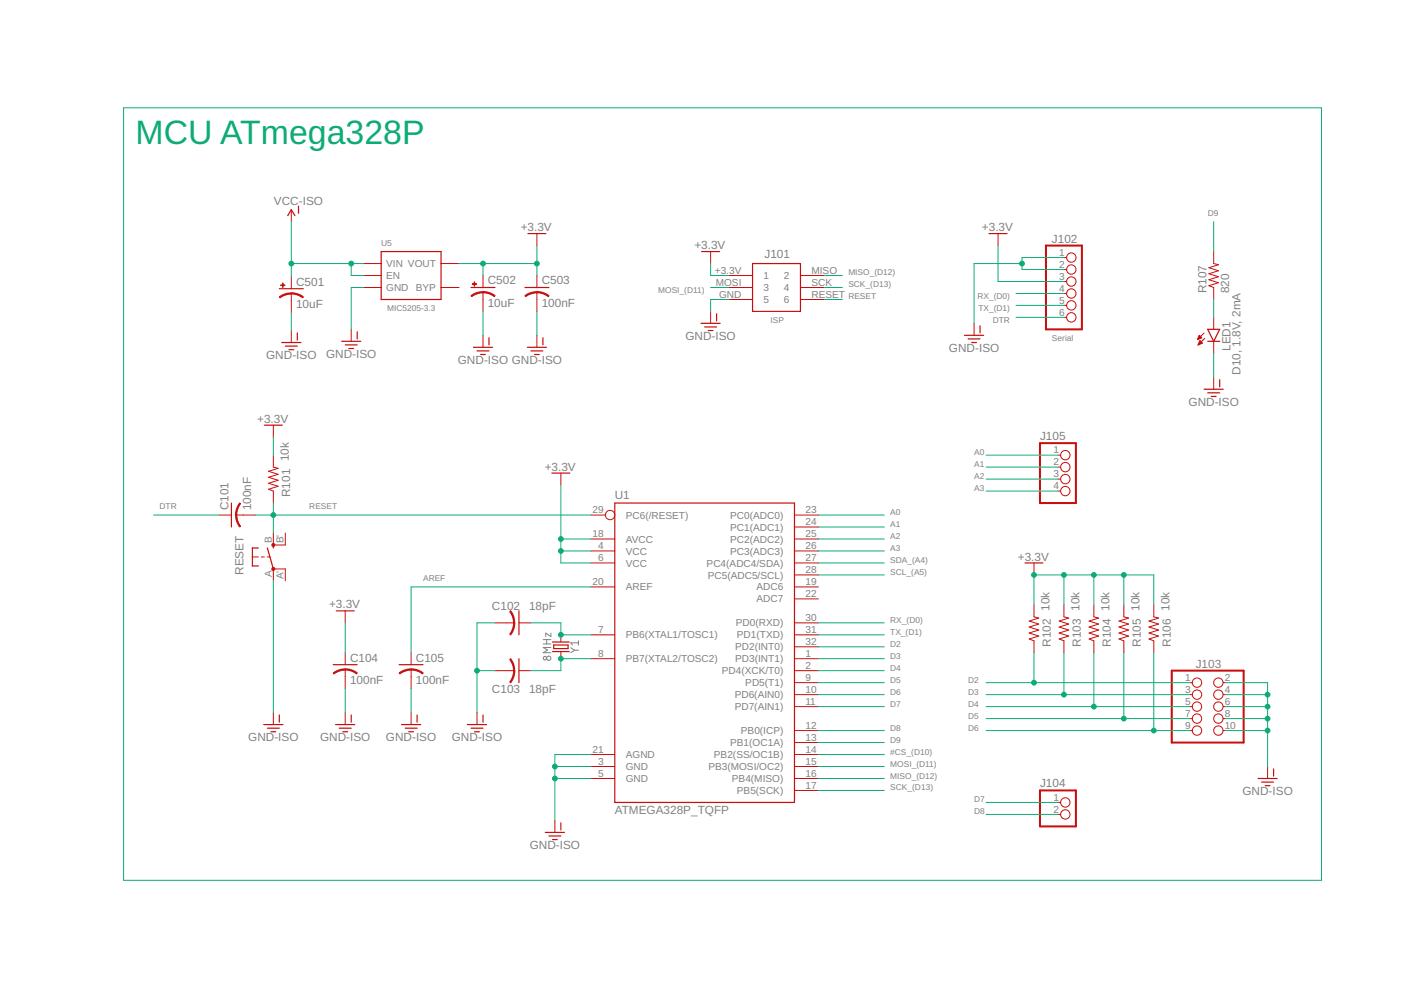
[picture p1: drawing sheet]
<svg xmlns="http://www.w3.org/2000/svg" width="297mm" height="210mm" viewBox="0 0 297 210" stroke-linecap="round" stroke-linejoin="round" font-family="sans-serif">
<g fill="none" stroke="#808080" stroke-width=".21">
<path d="M115.2 136.5h1.6M115.2 135.6h1.6M115.9 135.6v.9M116.8 137.3h-1.6l.9 .5-.9 .6h1.6M116.8 134.2v.8l-1.1-.8v.8M121 137.3l.8 .6M121.8 137.9l-.8 .5M121.8 137.9h.8M122.6 136.3h-1.6l.4 .5M122.6 135.8v1"/>
<circle cx="115.5" cy="139.6" r=".36"/>
<circle cx="116.3" cy="139.6" r=".45"/>
</g>
<g fill="none" stroke="#c90d0c" stroke-width=".25">
<path d="M61 45.7l.8-1.3 .7 1.3M63.3 43.7v1.5M80.8 53.3h12.7v10.2h-12.7zM111.9 49.5h3.8M148.8 53.3h3.8M159.6 55.9h10.1v10.1h-10.1zM209.7 49.5h3.8M59.2 61.2h5.1M59.7 72.6h4.1M60.5 73.4h2.5M61.3 74.1h1M63 70.6v1.5"/>
<path d="M72.4 72.4h4.1M73.2 73.1h2.5M74 73.9h1M75.7 70.3v1.6M99.9 61h5M100.4 73.6h4M101.1 74.4h2.6M101.9 75.2h1M103.7 71.6v1.5M111.3 61h5.1M111.8 73.6h4.1M112.6 74.4h2.5"/>
<path d="M113.3 75.2h1M115.1 71.6v1.5M148.6 68.6h4.1M149.4 69.3h2.5M150.2 70.1h1M151.9 66.5v1.6M204.5 71.1h4.1M205.3 71.9h2.5M206 72.6h1M207.8 69.1v1.5M256.1 72.4h2.5M256.1 69.8h2.5l-1.3 2.6z"/>
<path d="M56 90.1h3.9M255.3 82.5h4.1M256.1 83.3h2.5M256.8 84.1h1M258.6 80.5v1.5M49.1 106.7v5M54.8 116.2h-1.3v3.8h1.3M56.7 116.2l1.3 4.4M58 115.5v.7M117 100.3h3.8M130.3 106.7h38.1v63.4h-38.1zM217.3 119.4h3.8"/>
<path d="M71.3 129.5h3.8M110 129.5v5.1M110 139.7v5M117.1 138.2h3.6M117.1 136.1h3.6M117.4 136.8h3v.7h-3zM55.9 153.6h4.1M56.7 154.4h2.5M57.4 155.2h1.1M59.2 151.6v1.5M70.7 140.9h5M71.2 153.6h4"/>
<path d="M71.9 154.4h2.6M72.7 155.2h1M74.5 151.6v1.5M84.6 140.9h5.1M85.1 153.6h4.1M85.9 154.4h2.5M86.7 155.2h1M88.4 151.6v1.5M99.1 153.6h4.1M99.9 154.4h2.5M100.6 155.2h1M102.4 151.6v1.5"/>
<path d="M115.6 176.5h4.1M116.4 177.2h2.5M117.1 178h1.1M118.9 174.5v1.5M266.7 165.1h4.1M267.5 165.8h2.5M268.2 166.6h1.1M270 163v1.5"/>
</g>
<g fill="none" stroke="#c90d0c" stroke-width=".21">
<path d="M61.8 44.4v2.6M61.8 58.7v2.5M77 55.9h3.8M77 58.4h3.8M93.5 55.9h3.8M102.4 58.4v2.6M113.8 49.5v2.6M113.8 58.4v2.6M150.7 53.3v2.6M154.5 58.4h5.1M169.7 58.4h5.1M211.6 49.5v2.6"/>
<path d="M225.6 54.6h.5M225.6 57.1h.5M225.6 59.7h.5M257.3 53.3v2.6l1 .2-2 .7 2 .6-2 .6 2 .7-2 .6 2 .6-2 .7 1 .4v2.5M61.8 62.2v4.1M61.8 70.1v2.5M74.5 69.8v2.6M77 61h3.8M93.5 61h3.8M102.4 62v4M102.4 71.1v2.5M113.8 62v4"/>
<path d="M113.8 71.1v2.5M150.7 66v2.6M154.5 61h5.1M154.5 63.5h5.1M169.7 61h5.1M169.7 63.5h5.1M206.5 68.6v2.5M225.6 62.2h.5M225.6 64.7h.5M225.6 67.3h.5M253.9 71.9h.2M254 71.8h.4"/>
<path d="M254 71.7h.7M254 73.1h.1M254.1 71.5h.6M254.1 73h.3M254.1 71.4h.5M254.1 72.9h.6M254.2 71.3h.3M254.2 72.7h.7M254.3 71.2h.1M254.3 72.6h.5M254.3 71.1l.5 .5-.9 .4zM254.3 72.5h.4"/>
<path d="M254.3 72.4h.3M254.4 72.2l-.4 .9M254.4 72.2l.5 .5M254.4 72.3h.1M254.9 72.7l-.9 .4M255.3 70.6l-1.4 1.4M255.4 71.7l-1.4 1.4M257.3 67.3v2.5M257.3 72.4v2.5M257.3 80v2.5M58 90.1v2.6M58 96.5v2.5l1 .3-2.1 .6 2.1 .7-2.1 .6 2.1 .6-2.1 .7 2.1 .6-2.1 .6 1.1 .4v2.6"/>
<path d="M224.3 96.5h.6M224.3 99h.6M46.5 109.2h2.6M50.1 109.2h4M53.5 118.1h1.3M55.4 118.1h.6M56.7 118.1h.6M58 113v2.5h2.5v-2.5M118.9 100.3v2.5M125.3 116.8h5M125.3 119.4h5M125.3 114.3h5"/>
<path d="M125.3 109.2h3.1M168.4 116.8h5.1M168.4 119.4h5.1M168.4 114.3h5.1M168.4 111.7h5.1M168.4 109.2h5.1M219.2 119.4v2.5M224.3 101.6h.6M224.3 104.1h.6M58 123.2v-2.6h2.5v2.6M73.2 129.5v2.6M73.2 138.4v2.5"/>
<path d="M87.2 138.4v2.5M104.9 132.1h4.1M110 132.1h2.6M118.9 134.6v1.5M118.9 138.2v1.5M125.3 139.7h5M125.3 134.6h5M125.3 124.4h5M168.4 139.7h5.1M168.4 134.6h5.1M168.4 124.4h5.1M168.4 137.1h5.1"/>
<path d="M168.4 132.1h5.1M168.4 127h5.1M168.4 121.9h5.1M219.2 128.2v2.6l1 .2-2 .7 2 .6-2 .6 2 .7-2 .6 2 .7-2 .6 1 .4v2.5M225.6 128.2v2.6l1 .2-2 .7 2 .6-2 .6 2 .7-2 .6 2 .7-2 .6 1 .4v2.5M231.9 128.2v2.6l1 .2-2 .7 2 .6-2 .6 2 .7-2 .6 2 .7-2 .6 1 .4v2.5M238.3 128.2v2.6l1 .2-2 .7 2 .6-2 .6 2 .7-2 .6 2 .7-2 .6 1 .4v2.5M244.6 128.2v2.6l1 .2-2 .7 2 .6-2 .6 2 .7-2 .6 2 .7-2 .6 1 .4v2.5M58 151.1v2.5M73.2 141.9v4.1M73.2 151.1v2.5M87.2 141.9v4.1"/>
<path d="M87.2 151.1v2.5M101.1 151.1v2.5M104.9 142.2h4.1M110 142.2h2.6M125.3 160h5M168.4 160h5.1M168.4 157.4h5.1M168.4 154.9h5.1M168.4 149.8h5.1M168.4 147.3h5.1M168.4 144.7h5.1M168.4 142.2h5.1"/>
<path d="M252.2 154.9h.6M252.2 149.8h.6M252.2 147.3h.6M252.2 144.7h.6M252.2 152.4h.6M259.3 154.9h.6M259.3 149.8h.6M259.3 147.3h.6M259.3 144.7h.6M259.3 152.4h.6M117.6 173.9v2.6M125.3 162.5h5"/>
<path d="M125.3 165.1h5M168.4 167.6h5.1M168.4 162.5h5.1M168.4 165.1h5.1M224.3 170.1h.6M224.3 172.7h.6M268.8 162.5v2.6"/>
<circle cx="227.1" cy="57.2" r=".99"/>
<circle cx="227.1" cy="54.6" r=".99"/>
<circle cx="227.1" cy="59.7" r=".99"/>
<circle cx="227.1" cy="62.2" r=".99"/>
<circle cx="227.1" cy="64.7" r=".99"/>
<circle cx="227.1" cy="67.3" r=".99"/>
<circle cx="225.9" cy="96.5" r=".99"/>
<circle cx="225.9" cy="99" r=".99"/>
<circle cx="129.3" cy="109.2" r=".99"/>
<circle cx="225.9" cy="104.1" r=".99"/>
<circle cx="225.9" cy="101.6" r=".99"/>
<circle cx="253.8" cy="154.9" r=".99"/>
<circle cx="253.8" cy="152.4" r=".99"/>
<circle cx="253.8" cy="147.3" r=".99"/>
<circle cx="253.8" cy="149.8" r=".99"/>
<circle cx="253.8" cy="144.7" r=".99"/>
<circle cx="258.3" cy="152.4" r=".99"/>
<circle cx="258.3" cy="154.9" r=".99"/>
<circle cx="258.3" cy="144.7" r=".99"/>
<circle cx="258.3" cy="147.3" r=".99"/>
<circle cx="258.3" cy="149.8" r=".99"/>
<circle cx="225.9" cy="170.1" r=".99"/>
<circle cx="225.9" cy="172.7" r=".99"/>
</g>
<g fill="#c90d0c" stroke="#c90d0c" stroke-width=".21">
<path d="M73.2 141.8l1.3 .2 1.3 .7-.2 .2-.9-.5-1.5-.3z" fill-rule="evenodd"/>
<path d="M70.7 142.7l1.1-.7 1.4-.2v.3l-1 .1-1.4 .7z" fill-rule="evenodd"/>
<path d="M113.8 61.8l1.4 .2 1.2 .7-.2 .2-.8-.5-1.6-.3z" fill-rule="evenodd"/>
<path d="M111.3 62.7l1.2-.6 1.3-.3v.3l-1 .1-1.4 .7z" fill-rule="evenodd"/>
<path d="M87.2 141.8l1.3 .2 1.2 .7-.1 .2-.9-.5-1.5-.3z" fill-rule="evenodd"/>
<path d="M84.6 142.7l1.2-.7 1.4-.2v.3l-1.1 .1-1.3 .7z" fill-rule="evenodd"/>
<path d="M102.4 61.8l1.4 .2 1.2 .7-.2 .2-.9-.5-1.5-.3z" fill-rule="evenodd"/>
<path d="M99.9 62.7l1.1-.6 1.4-.3v.3l-1 .1-1.4 .7z" fill-rule="evenodd"/>
<path d="M61.8 62.1l1.3 .2 1.2 .6-.1 .3-1.4-.7-1-.2z" fill-rule="evenodd"/>
<path d="M59.2 62.9l1.2-.6 1.4-.2v.3l-1.1 .1-1.3 .7z" fill-rule="evenodd"/>
<path d="M108.9 132.1h.3l-.1 .8-.4 1-.4 .7-.2-.1 .7-1.4z" fill-rule="evenodd"/>
<path d="M108.1 129.7l.2-.2 .4 .7 .4 1.9h-.2l-.1-1.1z" fill-rule="evenodd"/>
<path d="M108.9 142.2h.3l-.1 .8-.4 1.1-.4 .7-.2-.2 .7-1.4z" fill-rule="evenodd"/>
<path d="M108.1 139.8l.2-.1 .4 .7 .4 1.8h-.2l-.1-1z" fill-rule="evenodd"/>
<path d="M50.8 106.6l.2 .2-.7 1.4-.1 1h-.3l.3-1.4z" fill-rule="evenodd"/>
<path d="M50 109.2h.2l.1 1 .7 1.4-.2 .1-.6-1.2z" fill-rule="evenodd"/>
<circle cx="58" cy="120.6" r=".33"/>
<circle cx="58" cy="115.5" r=".33"/>
</g>
<g fill="#c90d0c" stroke="#c90d0c" stroke-width=".21">
<path d="M100.1 60.2h.9v.1h-.9z"/>
<path d="M100.5 59.8h.1v.9h-.1z"/>
<path d="M59.5 60.4h.9v.1h-.9z"/>
<path d="M59.9 60h.1v.9h-.1z"/>
</g>
<path d="M221.8 52.1h7.6v17.7h-7.6zM220.5 94h7.6v12.7h-7.6zM248.4 142.2h15.3v15.2h-15.3zM220.5 167.6h7.6v7.6h-7.6z" fill="none" stroke="#c90d0c" stroke-width=".42"/>
<g fill="none" stroke="#0dab76" stroke-width=".21">
<path d="M26.2 22.9h254v163.7h-254zM61.8 55.9h15.2M61.8 47v11.7M74.5 55.9v2.5h2.5M97.3 55.9h16.5M102.4 55.9v2.5M113.8 52.1v6.3M150.7 55.9v2.5h3.8M174.8 58.4h3.8M211.6 52.1v7.6h14M216.7 55.9h-10.2v12.7M225.6 54.6h-8.9v2.5h8.9"/>
<path d="M257.3 47v6.3M61.8 66.3v3.8M77 61h-2.5v8.8M102.4 66v5.1M113.8 66v5.1M150.7 61h3.8M154.5 63.5h-3.8v2.5M174.8 61h3.8M174.8 63.5h3.8M215.4 62.2h10.2M215.4 64.7h10.2M215.4 67.3h10.2"/>
<path d="M257.3 63.5v3.8M257.3 74.9v5.1M58 92.7v3.8M209.1 99h15.2M209.1 96.5h15.2M32.6 109.2h13.9M54.1 109.2h71.2M58 106.7v6.3M118.9 102.8v16.6h6.4M118.9 116.8h6.4M118.9 114.3h6.4M173.5 119.4h14"/>
<path d="M173.5 116.8h14M173.5 114.3h14M173.5 109.2h14M173.5 111.7h14M209.1 104.1h15.2M209.1 101.6h15.2M58 123.2v27.9M73.2 132.1v6.3M104.9 132.1h-3.8v19M112.6 132.1h6.3v2.5h6.4M125.3 139.7h-6.4v2.5h-6.3M125.3 124.4h-38.1v14"/>
<path d="M173.5 121.9h14M173.5 132.1h14M173.5 134.6h14M173.5 139.7h14M173.5 137.1h14M219.2 128.2v-6.3h25.4v6.3M219.2 138.4v6.3M225.6 121.9v6.3M225.6 138.4v8.9M231.9 121.9v6.3M231.9 138.4v11.4M238.3 121.9v6.3"/>
<path d="M238.3 138.4v14M244.6 138.4v16.5M73.2 146v5.1M87.2 146v5.1M101.1 142.2h3.8M125.3 160h-7.7v13.9M173.5 142.2h14M173.5 160h14M173.5 144.7h14M173.5 147.3h14M173.5 149.8h14M173.5 154.9h14"/>
<path d="M173.5 157.4h14M209.1 144.7h43.1M209.1 147.3h43.1M209.1 149.8h43.1M209.1 152.4h43.1M209.1 154.9h43.1M259.9 144.7h8.9v17.8M259.9 147.3h8.9M259.9 149.8h8.9M259.9 152.4h8.9M259.9 154.9h8.9M117.6 162.5h7.7"/>
<path d="M117.6 165.1h7.7M173.5 162.5h14M173.5 165.1h14M173.5 167.6h14M209.1 170.1h15.2M209.1 172.7h15.2"/>
</g>
<g fill="#0dab76" stroke="#0dab76" stroke-width=".21">
<circle cx="113.8" cy="55.9" r=".51"/>
<circle cx="102.4" cy="55.9" r=".51"/>
<circle cx="118.9" cy="116.8" r=".51"/>
<circle cx="118.9" cy="114.3" r=".51"/>
<circle cx="219.2" cy="121.9" r=".51"/>
<circle cx="238.3" cy="121.9" r=".51"/>
<circle cx="231.9" cy="121.9" r=".51"/>
<circle cx="225.6" cy="121.9" r=".51"/>
<circle cx="216.7" cy="55.9" r=".51"/>
<circle cx="101.1" cy="142.2" r=".51"/>
<circle cx="117.6" cy="162.5" r=".51"/>
<circle cx="117.6" cy="165.1" r=".51"/>
<circle cx="268.8" cy="147.3" r=".51"/>
<circle cx="268.8" cy="149.8" r=".51"/>
<circle cx="268.8" cy="152.4" r=".51"/>
<circle cx="268.8" cy="154.9" r=".51"/>
<circle cx="74.5" cy="55.9" r=".51"/>
<circle cx="61.8" cy="55.9" r=".51"/>
<circle cx="58" cy="109.2" r=".51"/>
<circle cx="118.9" cy="134.6" r=".51"/>
<circle cx="118.9" cy="139.7" r=".51"/>
<circle cx="219.2" cy="144.7" r=".51"/>
<circle cx="225.6" cy="147.3" r=".51"/>
<circle cx="231.9" cy="149.8" r=".51"/>
<circle cx="238.3" cy="152.4" r=".51"/>
<circle cx="244.6" cy="154.9" r=".51"/>
</g>
<text font-size="7.2" fill="#0dab76" x="28.7" y="30.5">MCU ATmega328P</text>
<g font-size="2.5" fill="#808080">
<text x="58.1" y="43.4">VCC-ISO</text>
<text x="110.4" y="49">+3.3V</text>
<text x="147.2" y="52.8">+3.3V</text>
<text x="208.2" y="49">+3.3V</text>
<text x="223" y="51.4">J102</text>
<text x="162.1" y="54.6">J101</text>
<text x="62.8" y="65.4">10uF</text>
<text x="62.8" y="60.6">C501</text>
<text x="103.4" y="65.1">10uF</text>
<text x="103.4" y="60.3">C502</text>
<text x="114.8" y="65.1">100nF</text>
<text x="114.8" y="60.3">C503</text>
<text x="255.8" y="62.2" transform="rotate(-90 255.8 62.2)">R107</text>
<text x="260.6" y="62.2" transform="rotate(-90 260.6 62.2)">820</text>
<text x="56.4" y="76.2">GND-ISO</text>
<text x="69.1" y="75.9">GND-ISO</text>
<text x="97.1" y="77.2">GND-ISO GND-ISO</text>
<text x="145.3" y="72.1">GND-ISO</text>
<text x="201.2" y="74.7">GND-ISO</text>
<text x="260.9" y="74.4" transform="rotate(-90 260.9 74.4)">LED1</text>
<text x="263" y="79.5" transform="rotate(-90 263 79.5)">D10, 1.8V, 2mA</text>
<text x="54.5" y="89.6">+3.3V</text>
<text x="252" y="86.1">GND-ISO</text>
<text x="220.5" y="93.3">J105</text>
<text x="61.3" y="97.8" transform="rotate(-90 61.3 97.8)">10k</text>
<text x="115.5" y="99.8">+3.3V</text>
<text x="61.5" y="105.4" transform="rotate(-90 61.5 105.4)">R101</text>
<text x="130.3" y="105.9">U1</text>
<text x="48.4" y="108.2" transform="rotate(-90 48.4 108.2)">C101</text>
<text x="53.3" y="108.2" transform="rotate(-90 53.3 108.2)">100nF</text>
<text x="215.8" y="118.8">+3.3V</text>
<text x="51.6" y="121.9" transform="rotate(-90 51.6 121.9)">RESET</text>
<text x="69.8" y="129">+3.3V</text>
<text x="104.3" y="129.3">C102</text>
<text x="112.2" y="129.3">18pF</text>
<text x="222.5" y="129.5" transform="rotate(-90 222.5 129.5)">10k</text>
<text x="228.9" y="129.5" transform="rotate(-90 228.9 129.5)">10k</text>
<text x="235.2" y="129.5" transform="rotate(-90 235.2 129.5)">10k</text>
<text x="241.6" y="129.5" transform="rotate(-90 241.6 129.5)">10k</text>
<text x="247.9" y="129.5" transform="rotate(-90 247.9 129.5)">10k</text>
<text x="222.8" y="137.1" transform="rotate(-90 222.8 137.1)">R102</text>
<text x="229.2" y="137.1" transform="rotate(-90 229.2 137.1)">R103</text>
<text x="235.5" y="137.1" transform="rotate(-90 235.5 137.1)">R104</text>
<text x="241.9" y="137.1" transform="rotate(-90 241.9 137.1)">R105</text>
<text x="248.2" y="137.1" transform="rotate(-90 248.2 137.1)">R106</text>
<text x="74.2" y="140.3">C104</text>
<text x="88.2" y="140.3">C105</text>
<text x="253.5" y="141.6">J103</text>
<text x="74.2" y="145.1">100nF</text>
<text x="88.2" y="145.1">100nF</text>
<text x="104.3" y="147">C103</text>
<text x="112.2" y="147">18pF</text>
<text x="52.6" y="157.2">GND-ISO</text>
<text x="67.9" y="157.2">GND-ISO</text>
<text x="81.8" y="157.2">GND-ISO</text>
<text x="95.8" y="157.2">GND-ISO</text>
<text x="220.5" y="167">J104</text>
<text x="130.3" y="172.7">ATMEGA328P_TQFP</text>
<text x="263.4" y="168.6">GND-ISO</text>
<text x="112.3" y="180">GND-ISO</text>
</g>
<g font-size="2.1" fill="#808080">
<text x="81.9" y="56.6">VIN VOUT</text>
<text x="81.9" y="59.2">EN</text>
<text x="151.6" y="58.1">+3.3V</text>
<text x="161.9" y="59.2">1</text>
<text x="166.2" y="59.2">2</text>
<text x="172" y="58.1">MISO</text>
<text x="224.6" y="54.2">1</text>
<text x="224.6" y="56.8">2</text>
<text x="224.6" y="59.3">3</text>
<text x="81.9" y="61.7">GND</text>
<text x="88.2" y="61.7">BYP</text>
<text x="151.7" y="60.6">MOSI</text>
<text x="152.5" y="63.1">GND</text>
<text x="161.9" y="61.7">3</text>
<text x="161.9" y="64.3">5</text>
<text x="166.2" y="61.7">4</text>
<text x="166.2" y="64.3">6</text>
<text x="172" y="60.6">SCK</text>
<text x="172" y="63.1">RESET</text>
<text x="224.6" y="61.9">4</text>
<text x="224.6" y="64.4">5</text>
<text x="224.6" y="66.9">6</text>
<text x="223.3" y="96.1">1</text>
<text x="223.3" y="98.7">2</text>
<text x="223.3" y="101.2">3</text>
<text x="223.3" y="103.8">4</text>
<text x="125.6" y="113.9">18</text>
<text x="125.6" y="108.8">29</text>
<text x="132.7" y="110">PC6(/RESET)</text>
<text x="154.8" y="112.5">PC1(ADC1)</text>
<text x="154.8" y="110">PC0(ADC0)</text>
<text x="170.8" y="113.9">25</text>
<text x="170.8" y="111.4">24</text>
<text x="170.8" y="108.8">23</text>
<text x="57.6" y="115.2" transform="rotate(-90 57.6 115.2)">B</text>
<text x="60.1" y="115.2" transform="rotate(-90 60.1 115.2)">B'</text>
<text x="126.8" y="116.5">4</text>
<text x="126.8" y="119">6</text>
<text x="132.7" y="117.6">VCC</text>
<text x="132.7" y="115">AVCC</text>
<text x="154.8" y="117.6">PC3(ADC3)</text>
<text x="154.8" y="115">PC2(ADC2)</text>
<text x="170.8" y="119">27</text>
<text x="170.8" y="116.5">26</text>
<text x="57.6" y="122.4" transform="rotate(-90 57.6 122.4)">A</text>
<text x="60.1" y="122.8" transform="rotate(-90 60.1 122.8)">A'</text>
<text x="125.6" y="124.1">20</text>
<text x="132.7" y="120.1">VCC</text>
<text x="132.7" y="125.2">AREF</text>
<text x="149.8" y="120.1">PC4(ADC4/SDA)</text>
<text x="150.1" y="122.7">PC5(ADC5/SCL)</text>
<text x="160.4" y="125.2">ADC6</text>
<text x="170.8" y="124.1">19</text>
<text x="170.8" y="121.5">28</text>
<text x="160.4" y="127.7">ADC7</text>
<text x="170.8" y="131.7">30</text>
<text x="170.8" y="126.6">22</text>
<text x="126.8" y="134.2">7</text>
<text x="132.7" y="135.4">PB6(XTAL1/TOSC1)</text>
<text x="155.9" y="137.9">PD2(INT0)</text>
<text x="156" y="132.8">PD0(RXD)</text>
<text x="156.2" y="135.4">PD1(TXD)</text>
<text x="170.8" y="136.8">32</text>
<text x="170.8" y="134.2">31</text>
<text x="126.8" y="139.3">8</text>
<text x="132.7" y="140.4">PB7(XTAL2/TOSC2)</text>
<text x="153" y="143">PD4(XCK/T0)</text>
<text x="155.9" y="140.4">PD3(INT1)</text>
<text x="170.8" y="141.9">2</text>
<text x="170.8" y="139.3">1</text>
<text x="155.8" y="148">PD6(AIN0)</text>
<text x="158" y="145.5">PD5(T1)</text>
<text x="170.8" y="149.5">11</text>
<text x="170.8" y="146.9">10</text>
<text x="170.8" y="144.4">9</text>
<text x="251.3" y="144.4">1</text>
<text x="251.3" y="146.9">3</text>
<text x="251.3" y="149.5">5</text>
<text x="259.7" y="144.4">2</text>
<text x="259.7" y="146.9">4</text>
<text x="259.7" y="149.5">6</text>
<text x="155.8" y="150.6">PD7(AIN1)</text>
<text x="157.1" y="155.7">PB0(ICP)</text>
<text x="170.8" y="154.5">12</text>
<text x="251.3" y="152">7</text>
<text x="251.3" y="154.5">9</text>
<text x="259.7" y="152">8</text>
<text x="259.7" y="154.5">10</text>
<text x="125.6" y="159.6">21</text>
<text x="132.7" y="160.7">AGND</text>
<text x="151.4" y="160.7">PB2(SS/OC1B)</text>
<text x="154.8" y="158.2">PB1(OC1A)</text>
<text x="170.8" y="159.6">14</text>
<text x="170.8" y="157.1">13</text>
<text x="126.8" y="162.2">3</text>
<text x="126.8" y="164.7">5</text>
<text x="132.7" y="163.3">GND</text>
<text x="132.7" y="165.8">GND</text>
<text x="150.2" y="163.3">PB3(MOSI/OC2)</text>
<text x="155.2" y="165.8">PB4(MISO)</text>
<text x="170.8" y="167.2">17</text>
<text x="170.8" y="164.7">16</text>
<text x="170.8" y="162.2">15</text>
<text x="156.2" y="168.4">PB5(SCK)</text>
<text x="223.3" y="169.8">1</text>
<text x="223.3" y="172.3">2</text>
</g>
<g font-size="1.8" fill="#808080">
<text x="256.1" y="45.7">D9</text>
<text x="80.8" y="52.1">U5</text>
<text x="179.9" y="58.4">MISO_(D12)</text>
<text x="139.5" y="62.2">MOSI_(D11)</text>
<text x="179.9" y="61">SCK_(D13)</text>
<text x="179.9" y="63.5">RESET</text>
<text x="207.2" y="63.5">RX_(D0)</text>
<text x="82.1" y="66">MIC5205-3.3</text>
<text x="163.4" y="68.6">ISP</text>
<text x="207.4" y="66">TX_(D1)</text>
<text x="210.5" y="68.6">DTR</text>
<text x="223" y="72.4">Serial</text>
<text x="206.5" y="101.6">A2</text>
<text x="206.5" y="99">A1</text>
<text x="206.5" y="96.5">A0</text>
<text x="33.8" y="107.9">DTR</text>
<text x="65.6" y="107.9">RESET</text>
<text x="206.5" y="104.1">A3</text>
<text x="188.8" y="111.7">A1</text>
<text x="188.8" y="109.2">A0</text>
<text x="188.8" y="119.4">SDA_(A4)</text>
<text x="188.8" y="116.8">A3</text>
<text x="188.8" y="114.3">A2</text>
<text x="89.7" y="123.2">AREF</text>
<text x="188.8" y="121.9">SCL_(A5)</text>
<text x="188.8" y="132.1">RX_(D0)</text>
<text x="188.8" y="134.6">TX_(D1)</text>
<text x="188.8" y="137.1">D2</text>
<text x="188.8" y="139.7">D3</text>
<text x="188.8" y="142.2">D4</text>
<text x="188.8" y="144.7">D5</text>
<text x="188.8" y="147.3">D6</text>
<text x="188.8" y="149.8">D7</text>
<text x="205.3" y="144.7">D2</text>
<text x="205.3" y="147.3">D3</text>
<text x="205.3" y="149.8">D4</text>
<text x="188.8" y="154.9">D8</text>
<text x="205.3" y="152.4">D5</text>
<text x="205.3" y="154.9">D6</text>
<text x="188.8" y="160">#CS_(D10)</text>
<text x="188.8" y="157.4">D9</text>
<text x="188.8" y="167.6">SCK_(D13)</text>
<text x="188.8" y="162.5">MOSI_(D11)</text>
<text x="188.8" y="165.1">MISO_(D12)</text>
<text x="206.5" y="170.1">D7</text>
<text x="206.5" y="172.7">D8</text>
</g>
</svg>
